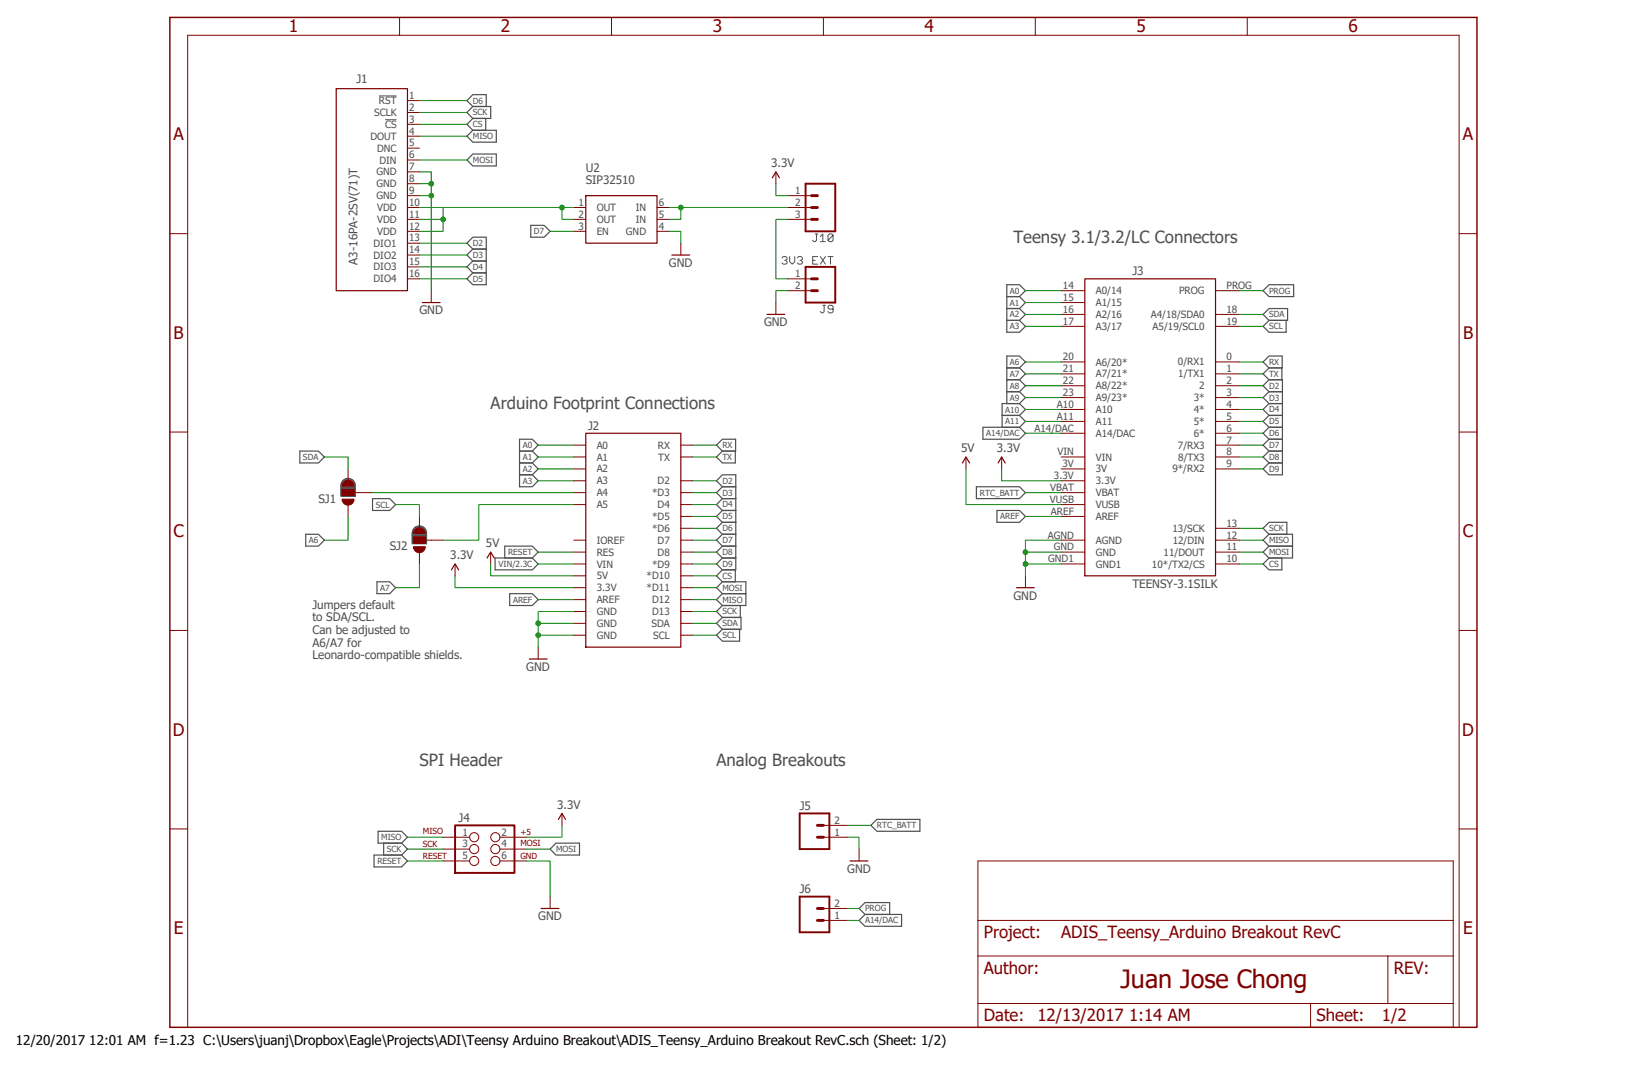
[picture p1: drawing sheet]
<svg xmlns="http://www.w3.org/2000/svg" width="432mm" height="279mm" viewBox="0 0 432 279" stroke-linecap="round" stroke-linejoin="round" font-family="sans-serif">
<path d="M43.9 4.2l344 266M387.9 4.2l-344 266" fill="none" stroke="#fff" stroke-width=".26"/>
<g fill="none" stroke="#505050" stroke-width=".26">
<path d="M99.4 25.2h4.6M101 31.4h3M205.1 67.6l.4-.3h.6l.4 .3v.4l-.4 .3h-.3M206.1 68.3l.4 .3v.4l-.4 .3h-.6l-.4-.3M207.2 67.3v1.3l.6 .7 .7-.7v-1.3M209.2 67.6l.3-.3h.7l.3 .3v.4l-.3 .3h-.4M210.2 68.3l.3 .3v.4l-.3 .3h-.7l-.3-.3M213.2 68.3h.6M213.8 61.4h.7M214.2 61.4v1.7l-.4 .3h-.3l-.3-.3M214.5 67.3h-1.3v2h1.3M215.2 62.1l.7-.7v2"/>
<path d="M215.2 67.3l1.3 2M215.2 63.4h1.3M216.5 67.3l-1.3 2M217.2 67.3h1.3M217.9 67.3v2M218.5 61.7l-1.3 1.4 .4 .3h.6l.3-.3v-1.4l-.3-.3h-.6l-.4 .3v1.4M215.9 80.1h.6M216.2 80.1v1.6l-.3 .4h-.4l-.3-.4M218.5 81.1h-.9l-.4-.3v-.4l.4-.3h.6l.3 .3v1.3l-.3 .4h-.6l-.4-.4"/>
</g>
<g fill="none" stroke="#505050" stroke-width=".32">
<path d="M122.5 35.7l1.5-1.5h6.2v3.1h-6.2zM122.5 32.6l1.5-1.5h3.4v3.1h-3.4zM124 27.9h4.7v3.2h-4.7l-1.5-1.6zM124 24.8h3.6v3.1h-3.6l-1.5-1.5zM124 40.4h6.2v3.1h-6.2l-1.5-1.5zM139.2 59.1h3.5l1.6 1.6-1.6 1.5h-3.5zM124 62.2h3.6v12.5h-3.6l-1.5-1.5 1.5-1.6h3.6h-3.6l-1.5-1.6 1.5-1.5h3.6h-3.6l-1.5-1.6 1.5-1.6h3.6h-3.6l-1.5-1.5zM264.1 74.7h3.3l1.6 1.6-1.6 1.5h-3.3h3.3l1.6 1.6-1.6 1.5h-3.3h3.3l1.6 1.6-1.6 1.6h-3.3h3.3l1.6 1.5-1.6 1.6h-3.3zM331.3 76.3l1.6-1.6h6.5v3.1h-6.5zM264.1 93.4h3.3l1.6 1.6-1.6 1.5h-3.3h3.3l1.6 1.6-1.6 1.5h-3.3h3.3l1.6 1.6-1.6 1.6h-3.3h3.3l1.6 1.5-1.6 1.6h-3.3zM331.3 85.6l1.6-1.5h4.5v3.1h-4.5zM331.3 82.5l1.6-1.6h4.9v3.2h-4.9z"/>
<path d="M331.3 95l1.6-1.6h3.5v3.1h-3.5zM331.3 98.1l1.6-1.6h3.4v3.1h-3.4zM78.7 118.3h4.8l1.6 1.6-1.6 1.6h-4.8zM136.3 115.2h3.3l1.6 1.6-1.6 1.5h-3.3h3.3l1.6 1.6-1.6 1.6h-3.3h3.3l1.6 1.5-1.6 1.6h-3.3h3.3l1.6 1.5-1.6 1.6h-3.3zM188 116.8l1.5-1.6h3.5v3.1h-3.5zM188 119.9l1.5-1.6h3.4v3.2h-3.4zM257.9 112.1h9.5l1.6 1.6-1.6 1.5h-9.5zM262.9 105.9h4.5l1.6 1.5-1.6 1.6h-4.5h4.5l1.6 1.6-1.6 1.5h-4.5zM331.3 101.2l1.6-1.6h3.5v25h-3.5l-1.6-1.6 1.6-1.5h3.5h-3.5l-1.6-1.6 1.6-1.6h3.5h-3.5l-1.6-1.5 1.6-1.6h3.5h-3.5l-1.6-1.5 1.6-1.6h3.5h-3.5l-1.6-1.5 1.6-1.6h3.5h-3.5l-1.6-1.6 1.6-1.5h3.5h-3.5l-1.6-1.6 1.6-1.5h3.5h-3.5zM89.5 130.1h3.7M89.5 129.8h3.7M89.5 129.5h3.7"/>
<path d="M89.5 129.3h3.7M89.5 129h3.7M89.5 128.7h3.7M89.5 128.4h3.7M89.5 128.1h3.7M89.5 127.9h3.7M89.5 127.6h3.7M89.5 127.3h3.7M89.5 127h3.7M89.6 126.7h3.5M89.7 126.4h3.2M89.9 126.2h2.9"/>
<path d="M89.9 126.2a1.87 1.87 0 0 1 2-.6 1.87 1.87 0 0 1 1.3 1.8v2.8h-3.7v-3.1zM90.2 125.9h2.3M90.7 125.6h1.2M97.7 130.8h4.5l1.6 1.6-1.6 1.5h-4.5zM108.1 139.9h3.8M108.2 139.6h3.7M108.2 139.3h3.6M108.3 139.1h3.4M108.5 138.8h3M108.6 138.6a1.87 1.87 0 0 1 2.1-.5 1.87 1.87 0 0 1 1.2 1.7v2.8h-3.8v-2.8zM108.7 138.5h2.6M109.1 138.2h1.8"/>
<path d="M189.5 124.6h3.5v24.9h-3.5l-1.5-1.5 1.5-1.6h3.5h-3.5l-1.5-1.6 1.5-1.5h3.5h-3.5l-1.5-1.6 1.5-1.5h3.5h-3.5l-1.5-1.6 1.5-1.6h3.5h-3.5l-1.5-1.5 1.5-1.6h3.5h-3.5l-1.5-1.5 1.5-1.6h3.5h-3.5l-1.5-1.6 1.5-1.5h3.5h-3.5l-1.5-1.6zM256.1 127.7h11.3l1.6 1.5-1.6 1.6h-11.3zM261.5 133.9h5.9l1.6 1.6-1.6 1.5h-5.9zM331.3 138.6l1.6-1.6h4.7v3.2h-4.7zM80.2 140.2h3.3l1.6 1.5-1.6 1.6h-3.3zM98.9 152.6h3.3l1.6 1.6-1.6 1.5h-3.3zM108.1 142.4h3.8M108.1 142.1h3.8M108.1 141.9h3.8M108.1 141.6h3.8M108.1 141.3h3.8M108.1 141h3.8"/>
<path d="M108.1 140.7h3.8M108.1 140.5h3.8M108.1 140.2h3.8M129.9 146.4h9.7l1.6 1.6-1.6 1.5h-9.7zM132.4 143.3h7.2l1.6 1.5-1.6 1.6h-7.2zM133.7 155.7h5.9l1.6 1.6-1.6 1.6h-5.9zM188 154.2l1.5-1.6h6.2v6.3h-6.2l-1.5-1.6 1.5-1.6h6.2h-6.2zM189.5 158.9h4.7v3.1h-4.7l-1.5-1.6zM189.5 149.5h3.4v3.1h-3.4l-1.5-1.5zM331.3 141.7l1.6-1.5h6.2v6.2h-6.2l-1.6-1.6 1.6-1.5h6.2h-6.2zM331.3 148l1.6-1.6h3.4v3.1h-3.4zM188 166.6l1.5-1.5h4.5v3.1h-4.5z"/>
<path d="M188 163.5l1.5-1.5h4.9v3.1h-4.9zM99.2 218.1h6.1l1.6 1.5-1.6 1.6h-6.1zM228.5 216.5l1.5-1.5h11.3v3.1h-11.3zM98.1 224.3h7.2l1.6 1.6-1.6 1.5h-7.2zM100.6 221.2h4.7l1.6 1.6-1.6 1.5h-4.7zM145.9 221.2h6.1v3.1h-6.1l-1.6-1.5zM225.4 238.3l1.5-1.5h6.5v3.1h-6.5zM225.4 241.5l1.5-1.6h9.6v3.1h-9.6z"/>
</g>
<path d="M284.6 73.2h34.3v77.9h-34.3zM153.7 113.7h24.9v56.1h-24.9zM266.7 154.2h4.6M138.9 172.9h4.6M142 238.3h4.6" fill="none" stroke="#800000" stroke-width=".32"/>
<g fill="none" stroke="#800000" stroke-width=".26">
<path d="M278.4 76.3h6.2M278.4 79.4h6.2M318.9 76.3h6.2M278.4 82.5h6.2M278.4 85.6h6.2M278.4 95h6.2M278.4 98.1h6.2M318.9 82.5h6.2M318.9 85.6h6.2M318.9 95h6.2M318.9 98.1h6.2M150.5 116.8h3.2"/>
<path d="M150.5 119.9h3.2M178.6 116.8h3.1M178.6 119.9h3.1M278.4 119.9h6.2M278.4 101.2h6.2M278.4 104.3h6.2M278.4 107.4h6.2M278.4 110.6h6.2M278.4 113.7h6.2M318.9 116.8h6.2M318.9 119.9h6.2M318.9 101.2h6.2"/>
<path d="M318.9 104.3h6.2M318.9 107.4h6.2M318.9 110.6h6.2M318.9 113.7h6.2M150.5 126.1h3.2M150.5 129.2h3.2M150.5 132.4h3.2M150.5 123h3.2M178.6 126.1h3.1M178.6 129.2h3.1M178.6 132.4h3.1M178.6 135.5h3.1"/>
<path d="M178.6 138.6h3.1M278.4 126.1h6.2M278.4 129.2h6.2M278.4 132.4h6.2M278.4 135.5h6.2M278.4 123h6.2M318.9 138.6h6.2M318.9 123h6.2M150.5 141.7h3.2M150.5 144.8h3.2M150.5 148h3.2M150.5 151.1h3.2"/>
<path d="M150.5 154.2h3.2M150.5 157.3h3.2M178.6 141.7h3.1M178.6 144.8h3.1M178.6 148h3.1M178.6 151.1h3.1M178.6 154.2h3.1M178.6 157.3h3.1M269 151.1v3.1M278.4 141.7h6.2M278.4 144.8h6.2M278.4 148h6.2"/>
<path d="M318.9 141.7h6.2M318.9 144.8h6.2M318.9 148h6.2M141.2 169.8v3.1M150.5 160.4h3.2M150.5 163.5h3.2M150.5 166.6h3.2M178.6 160.4h3.1M178.6 163.5h3.1M178.6 166.6h3.1M116.2 219.6h7M131.1 219.6h7"/>
<path d="M116.2 222.8h7M116.2 225.9h7M131.1 222.8h7M131.1 225.9h7M144.3 235.2v3.1"/>
<circle cx="124.4" cy="219.6" r="1.2"/>
<circle cx="129.9" cy="219.6" r="1.2"/>
<circle cx="124.4" cy="225.9" r="1.2"/>
<circle cx="124.4" cy="222.8" r="1.2"/>
<circle cx="129.9" cy="225.9" r="1.2"/>
<circle cx="129.9" cy="222.8" r="1.2"/>
</g>
<path d="M119.4 216.5h15.6v12.5h-15.6z" fill="none" stroke="#800000" stroke-width=".51"/>
<path d="M90.3 126.3a1.57 1.57 0 0 1 1.7-.2 1.57 1.57 0 0 1 .9 1.4h-3.2l.2-.7z" fill-rule="evenodd" fill="#800000"/>
<path d="M90.3 126.3a1.57 1.57 0 0 1 1.7-.2 1.57 1.57 0 0 1 .9 1.4h-3.2l.2-.7z" fill="none" stroke="#800000" stroke-width=".26"/>
<path d="M89.7 131h3.2a1.57 1.57 0 0 1-1.6 1.5 1.57 1.57 0 0 1-1.6-1.5z" fill-rule="evenodd" fill="#800000"/>
<path d="M89.7 128.5h3.2v1.5h-3.2zM89.7 131h3.2a1.57 1.57 0 0 1-1.6 1.5 1.57 1.57 0 0 1-1.6-1.5zM92.9 129.2h1.5" fill="none" stroke="#800000" stroke-width=".26"/>
<path d="M89.7 128.5h3.2v1.5h-3.2z" fill="#800000"/>
<path d="M89.7 128.5h3.2v1.5h-3.2zM89.7 128.5h.1M91.3 123v3.1M91.3 132.4v3.1M94.4 129.2h3.2" fill="none" stroke="#800000" stroke-width=".26"/>
<path d="M109 138.8a1.56 1.56 0 0 1 1.7-.2 1.56 1.56 0 0 1 .9 1.4h-3.1l.2-.8z" fill-rule="evenodd" fill="#800000"/>
<path d="M109 138.8a1.56 1.56 0 0 1 1.7-.2 1.56 1.56 0 0 1 .9 1.4h-3.1l.2-.8z" fill="none" stroke="#800000" stroke-width=".26"/>
<path d="M108.5 143.4h3.1a1.56 1.56 0 0 1-1.6 1.6 1.56 1.56 0 0 1-1.5-1.6z" fill-rule="evenodd" fill="#800000"/>
<path d="M108.5 140.9h3.1v1.6h-3.1zM108.5 143.4h3.1a1.56 1.56 0 0 1-1.6 1.6 1.56 1.56 0 0 1-1.5-1.6zM111.6 141.7h1.5" fill="none" stroke="#800000" stroke-width=".26"/>
<path d="M108.5 140.9h3.1v1.6h-3.1z" fill="#800000"/>
<g fill="none" stroke="#800000" stroke-width=".26">
<path d="M104.8 4.6v4.6M160.4 4.6v4.6M216 4.6v4.6M271.6 4.6v4.6M327.2 4.6v4.6M106.9 26.4h3.1M106.9 29.5h3.1M106.9 32.6h3.1M106.9 35.7h3.1M106.9 38.9h3.1M106.9 42h3.1M106.9 45.1h3.1"/>
<path d="M106.9 48.2h3.1M106.9 51.3h3.1M106.9 54.4h3.1M106.9 57.6h3.1M150.5 54.4h3.2M150.5 57.6h3.2M172.4 54.4h3.1M172.4 57.6h3.1M203.5 45.1v3.1M206.7 51.3h6.2M206.7 54.4h6.2M206.7 57.6h6.2"/>
<path d="M44.6 61.3h4.6M106.9 60.7h3.1M106.9 63.8h3.1M106.9 66.9h3.1M106.9 70h3.1M106.9 73.2h3.1M113.1 76.3v3.1M150.5 60.7h3.2M172.4 60.7h3.1M178.6 63.8v3.1M203.5 79.4v3.1M206.7 73.2h6.2"/>
<path d="M206.7 76.3h6.2M382.8 61.3h4.7M44.6 113.3h4.6M253.4 119.9v3.1M262.8 119.9v3.1M382.8 113.3h4.7M110 135.5v3.1M108.5 140.9h3.1v1.6h-3.1zM108.5 140.9h.1M110 144.8v3.2M113.1 141.7h3.1M119.4 148v3.1"/>
<path d="M128.7 144.8v3.2M44.6 165.4h4.6M382.8 165.4h4.7M44.6 217.5h4.6M147.4 213.4v3.1M216 219.6h6.2M216 216.5h6.2M382.8 217.5h4.7M216 238.3h6.2M225.4 222.8v3.1M216 241.5h6.2M256.5 241.5h124.7"/>
<path d="M256.5 250.8h124.7M364.1 250.8v12.5M343.8 263.3v6.2M343.8 263.3h20.3M343.8 263.3h-87.3v6.2h124.7v-6.2h-17.1M381.2 263.3v-37.4h-124.7v37.4M382.8 269.5v-260.3h-333.6v260.3"/>
</g>
<path d="M211.3 48.2h7.8v12.5h-7.8zM211.3 70h7.8v9.4h-7.8zM209.8 213.4h7.8v9.4h-7.8zM209.8 235.2h7.8v9.4h-7.8z" fill="none" stroke="#800000" stroke-width=".51"/>
<path d="M212.9 57.6h1.5M212.9 54.4h1.5M212.9 51.3h1.5M212.9 76.3h1.5M212.9 73.2h1.5M214.4 216.5h1.6M214.4 219.6h1.6M214.4 238.3h1.6M214.4 241.5h1.6" fill="none" stroke="#800000" stroke-width=".76"/>
<path d="M88.2 23.3h18.7v53h-18.7zM153.7 51.3h18.7v12.5h-18.7zM202.6 46.7l.9-1.6 1 1.6M110.8 79.4h4.7M176.3 66.9h4.6M201.2 82.5h4.7M252.5 121.5l.9-1.6 1 1.6M261.8 121.5l1-1.6 .9 1.6M118.4 149.5l1-1.5 .9 1.5M127.8 146.4l.9-1.6 1 1.6M146.5 215l.9-1.6 1 1.6M223 225.9h4.7" fill="none" stroke="#800000" stroke-width=".32"/>
<path d="M44.6 4.6h342.9v264.9h-342.9z" fill="none" stroke="#800000" stroke-width=".38"/>
<path d="M203.5 48.2v3.1h3.2M325.1 85.6h6.2M325.1 82.5h6.2M85.1 119.9h6.2v3.1M103.8 132.4h6.2v3.1M262.8 123v3.1h15.6M119.4 151.1v3.1h31.1M141.2 163.5h9.3M150.5 160.4h-9.3v9.4M181.7 166.6h6.3M181.7 163.5h6.3M147.4 216.5v3.1h-9.3" fill="none" stroke="#008000" stroke-width=".26"/>
<circle cx="141.2" cy="163.5" r=".61" fill="#008000"/>
<g fill="none" stroke="#008000" stroke-width=".26">
<path d="M141.2 166.6h9.3"/>
<circle cx="141.2" cy="163.5" r=".61"/>
</g>
<circle cx="141.2" cy="166.6" r=".61" fill="#008000"/>
<g fill="none" stroke="#008000" stroke-width=".26">
<path d="M269 148h9.4M278.4 144.8h-9.4v6.3"/>
<circle cx="141.2" cy="166.6" r=".61"/>
</g>
<circle cx="269" cy="148" r=".61" fill="#008000"/>
<g fill="none" stroke="#008000" stroke-width=".26">
<path d="M278.4 141.7h-9.4v3.1"/>
<circle cx="269" cy="148" r=".61"/>
</g>
<circle cx="269" cy="144.8" r=".61" fill="#008000"/>
<g fill="none" stroke="#008000" stroke-width=".26">
<path d="M110 45.1h3.1v3.1h-3.1M113.1 48.2v3.1h-3.1M113.1 51.3v25M222.2 219.6h3.2v3.2M138.1 225.9h6.2v9.3"/>
<circle cx="269" cy="144.8" r=".61"/>
</g>
<circle cx="113.1" cy="48.2" r=".61" fill="#008000"/>
<circle cx="113.1" cy="48.2" r=".61" fill="none" stroke="#008000" stroke-width=".26"/>
<circle cx="113.1" cy="51.3" r=".61" fill="#008000"/>
<g fill="none" stroke="#008000" stroke-width=".26">
<path d="M110 29.5h12.5M110 35.7h12.5M110 32.6h12.5M110 26.4h12.5M110 57.6h6.2v3.1h-6.2M110 54.4h6.2M110 42h12.5M150.5 54.4h-3.1v3.2h3.1M110 63.8h12.5M110 66.9h12.5M110 70h12.5M110 73.2h12.5"/>
<path d="M144.3 60.7h6.2M175.5 60.7h3.1v3.1M206.7 76.3h-3.2v3.1M269 76.3h9.4M269 79.4h9.4M325.1 76.3h6.2M269 95h9.4M269 98.1h9.4M269 82.5h9.4M269 85.6h9.4M325.1 95h6.2M325.1 98.1h6.2"/>
<path d="M141.2 119.9h9.3M141.2 116.8h9.3M181.7 116.8h6.3M181.7 119.9h6.3M269 113.7h9.4M269 107.4h9.4M269 110.6h9.4M269 101.2h9.4M269 104.3h9.4M325.1 116.8h6.2M325.1 119.9h6.2M325.1 107.4h6.2"/>
<path d="M325.1 110.6h6.2M325.1 101.2h6.2M325.1 104.3h6.2M325.1 113.7h6.2M91.3 135.5v6.2h-6.2M97.6 129.2h52.9M141.2 126.1h9.3M141.2 123h9.3M150.5 132.4h-24.9v9.3h-9.4M181.7 129.2h6.3M181.7 138.6h6.3M181.7 126.1h6.3"/>
<path d="M181.7 132.4h6.3M181.7 135.5h6.3M253.4 123v9.4h25M269 129.2h9.4M269 135.5h9.4M325.1 138.6h6.2M325.1 123h6.2M110 148v6.2h-6.2M128.7 148v3.1h21.8M141.2 157.3h9.3M141.2 148h9.3M141.2 144.8h9.3"/>
<path d="M181.7 144.8h6.3M181.7 154.2h6.3M181.7 157.3h6.3M181.7 141.7h6.3M181.7 151.1h6.3M181.7 148h6.3M325.1 144.8h6.2M325.1 141.7h6.2M325.1 148h6.2M181.7 160.4h6.3M106.9 219.6h9.3M222.2 216.5h6.3"/>
<path d="M106.9 222.8h9.3M106.9 225.9h9.3M138.1 222.8h6.2M222.2 238.3h3.2M222.2 241.5h3.2"/>
<circle cx="113.1" cy="51.3" r=".61"/>
</g>
<circle cx="116.2" cy="57.6" r=".61" fill="#008000"/>
<g fill="none" stroke="#008000" stroke-width=".26">
<path d="M147.4 54.4h-31.2v3.2"/>
<circle cx="116.2" cy="57.6" r=".61"/>
</g>
<circle cx="147.4" cy="54.4" r=".61" fill="#008000"/>
<g fill="none" stroke="#008000" stroke-width=".26">
<path d="M175.5 54.4h31.2M178.6 54.4v3.2h-3.1M206.7 57.6h-3.2v15.6h3.2"/>
<circle cx="147.4" cy="54.4" r=".61"/>
</g>
<circle cx="178.6" cy="54.4" r=".61" fill="#008000"/>
<circle cx="178.6" cy="54.4" r=".61" fill="none" stroke="#008000" stroke-width=".26"/>
<text font-size="6.6" fill="#800000" x="293.9" y="259.2">Juan Jose Chong</text>
<g font-size="4.5" fill="#800000">
<text x="75.8" y="8.5">1</text>
<text x="131.4" y="8.5">2</text>
<text x="187" y="8.5">3</text>
<text x="242.6" y="8.5">4</text>
<text x="298.2" y="8.5">5</text>
<text x="353.8" y="8.5">6</text>
<text x="45.5" y="36.9">A</text>
<text x="383.8" y="36.9">A</text>
<text x="45.6" y="88.9">B</text>
<text x="383.8" y="88.9">B</text>
<text x="45.5" y="141">C</text>
<text x="383.8" y="141">C</text>
<text x="45.4" y="193">D</text>
<text x="383.6" y="193">D</text>
<text x="45.6" y="245.1">E</text>
<text x="383.9" y="245.1">E</text>
</g>
<g font-size="4.4" fill="#505050">
<text x="265.9" y="63.8">Teensy 3.1/3.2/LC Connectors</text>
<text x="128.7" y="107.4">Arduino Footprint Connections</text>
<text x="110" y="200.9">SPI Header</text>
<text x="188" y="200.9">Analog Breakouts</text>
</g>
<g font-size="4.4" fill="#800000">
<text x="258.1" y="246.1">Project:</text>
<text x="278.4" y="246.1">ADIS_Teensy_Arduino Breakout RevC</text>
<text x="258.1" y="255.5">Author:</text>
<text x="365.6" y="255.5">REV:</text>
<text x="258.1" y="267.9">Date:</text>
<text x="272.1" y="267.9">12/13/2017 1:14 AM</text>
<text x="345.4" y="267.9">Sheet:</text>
<text x="362.5" y="267.9">1/2</text>
</g>
<text font-size="3.5" x="4.2" y="274.2">12/20/2017 12:01 AM f=1.23 C:\Users\juanj\Dropbox\Eagle\Projects\ADI\Teensy Arduino Breakout\ADIS_Teensy_Arduino Breakout RevC.sch (Sheet: 1/2)</text>
<g font-size="3.1" fill="#505050">
<text x="93.5" y="21.7">J1</text>
<text x="153.7" y="45.1">U2</text>
<text x="202.3" y="43.8">3.3V</text>
<text x="153.7" y="48.2">SIP32510</text>
<text x="93.8" y="69.4" transform="rotate(-90 93.8 69.4)">A3-16PA-2SV(71)T</text>
<text x="175.5" y="70">GND</text>
<text x="297.1" y="72.2">J3</text>
<text x="110" y="82.5">GND</text>
<text x="200.4" y="85.6">GND</text>
<text x="154.3" y="112.7">J2</text>
<text x="252.2" y="118.7">5V</text>
<text x="261.5" y="118.7">3.3V</text>
<text x="83.5" y="131.9">SJ1</text>
<text x="127.5" y="143.6">5V</text>
<text x="102.3" y="144.4">SJ2</text>
<text x="118.1" y="146.7">3.3V</text>
<text x="297.1" y="154.2">TEENSY-3.1SILK</text>
<text x="82" y="159.8">Jumpers default</text>
<text x="265.9" y="157.3">GND</text>
<text x="82" y="163">to SDA/SCL.</text>
<text x="82" y="166.3">Can be adjusted to</text>
<text x="82" y="169.6">A6/A7 for</text>
<text x="82" y="172.9">Leonardo-compatible shields.</text>
<text x="138.1" y="176">GND</text>
<text x="120.3" y="215.6">J4</text>
<text x="146.2" y="212.2">3.3V</text>
<text x="209.8" y="212.5">J5</text>
<text x="222.3" y="229">GND</text>
<text x="209.8" y="234.3">J6</text>
<text x="141.2" y="241.5">GND</text>
</g>
<g font-size="2.6" fill="#505050">
<text x="99.4" y="27.3">RST</text>
<text x="107.3" y="26">1</text>
<text x="107.3" y="29.1">2</text>
<text x="98.1" y="30.4">SCLK</text>
<text x="101" y="33.5">CS</text>
<text x="107.3" y="32.2">3</text>
<text x="107.3" y="35.3">4</text>
<text x="97.2" y="36.7">DOUT</text>
<text x="98.9" y="39.8">DNC</text>
<text x="107.3" y="38.4">5</text>
<text x="107.3" y="41.5">6</text>
<text x="98.7" y="46">GND</text>
<text x="99.5" y="42.9">DIN</text>
<text x="107.3" y="44.7">7</text>
<text x="107.3" y="47.8">8</text>
<text x="98.7" y="49.1">GND</text>
<text x="98.7" y="52.3">GND</text>
<text x="107.3" y="50.9">9</text>
<text x="107.3" y="54">10</text>
<text x="151.8" y="54">1</text>
<text x="172.8" y="54">6</text>
<text x="208.6" y="50.9">1</text>
<text x="208.6" y="54">2</text>
<text x="98.9" y="55.4">VDD</text>
<text x="98.9" y="58.5">VDD</text>
<text x="107.3" y="57.1">11</text>
<text x="151.8" y="57.1">2</text>
<text x="156.5" y="55.4">OUT</text>
<text x="156.5" y="58.5">OUT</text>
<text x="166.8" y="58.5">IN</text>
<text x="166.8" y="55.4">IN</text>
<text x="172.8" y="57.1">5</text>
<text x="208.6" y="57.1">3</text>
<text x="98" y="64.7">DIO1</text>
<text x="98.9" y="61.6">VDD</text>
<text x="107.3" y="60.2">12</text>
<text x="107.3" y="63.4">13</text>
<text x="151.8" y="60.2">3</text>
<text x="156.5" y="61.6">EN</text>
<text x="164.2" y="61.6">GND</text>
<text x="172.8" y="60.2">4</text>
<text x="98" y="67.8">DIO2</text>
<text x="98" y="71">DIO3</text>
<text x="107.3" y="66.5">14</text>
<text x="107.3" y="69.6">15</text>
<text x="98" y="74.1">DIO4</text>
<text x="107.3" y="72.7">16</text>
<text x="208.6" y="72.7">1</text>
<text x="208.6" y="75.8">2</text>
<text x="278.8" y="75.8">14</text>
<text x="287.5" y="77.2">A0/14</text>
<text x="309.3" y="77.2">PROG</text>
<text x="321.8" y="75.8">PROG</text>
<text x="278.8" y="79">15</text>
<text x="278.8" y="82.1">16</text>
<text x="287.5" y="80.3">A1/15</text>
<text x="287.5" y="83.4">A2/16</text>
<text x="301.9" y="83.4">A4/18/SDA0</text>
<text x="321.8" y="82.1">18</text>
<text x="278.8" y="85.2">17</text>
<text x="287.5" y="86.6">A3/17</text>
<text x="302.4" y="86.5">A5/19/SCL0</text>
<text x="321.8" y="85.2">19</text>
<text x="278.8" y="94.5">20</text>
<text x="287.5" y="95.9">A6/20*</text>
<text x="309" y="95.9">0/RX1</text>
<text x="321.8" y="94.5">0</text>
<text x="278.8" y="97.6">21</text>
<text x="278.8" y="100.8">22</text>
<text x="287.5" y="99">A7/21*</text>
<text x="309.1" y="99">1/TX1</text>
<text x="321.8" y="100.8">2</text>
<text x="321.8" y="97.6">1</text>
<text x="277.3" y="107">A10</text>
<text x="278.8" y="103.9">23</text>
<text x="287.5" y="102.1">A8/22*</text>
<text x="287.5" y="105.2">A9/23*</text>
<text x="313.1" y="105.2">3*</text>
<text x="314.6" y="102.1">2</text>
<text x="321.8" y="107">4</text>
<text x="321.8" y="103.9">3</text>
<text x="271.4" y="113.2">A14/DAC</text>
<text x="277.3" y="110.1">A11</text>
<text x="287.5" y="108.4">A10</text>
<text x="287.5" y="111.5">A11</text>
<text x="313.1" y="111.5">5*</text>
<text x="313.1" y="108.4">4*</text>
<text x="321.8" y="113.2">6</text>
<text x="321.8" y="110.1">5</text>
<text x="156.5" y="117.7">A0</text>
<text x="172.6" y="117.7">RX</text>
<text x="277.4" y="119.5">VIN</text>
<text x="287.5" y="114.6">A14/DAC</text>
<text x="309" y="117.7">7/RX3</text>
<text x="313.1" y="114.6">6*</text>
<text x="321.8" y="119.5">8</text>
<text x="321.8" y="116.4">7</text>
<text x="156.5" y="120.8">A1</text>
<text x="156.5" y="124">A2</text>
<text x="172.7" y="120.8">TX</text>
<text x="276.5" y="125.7">3.3V</text>
<text x="278.7" y="122.6">3V</text>
<text x="287.5" y="124">3V</text>
<text x="287.5" y="120.8">VIN</text>
<text x="307.6" y="124">9*/RX2</text>
<text x="309.1" y="120.8">8/TX3</text>
<text x="321.8" y="122.6">9</text>
<text x="156.5" y="127.1">A3</text>
<text x="156.5" y="130.2">A4</text>
<text x="171.1" y="130.2">*D3</text>
<text x="172.5" y="127.1">D2</text>
<text x="275.4" y="131.9">VUSB</text>
<text x="275.5" y="128.8">VBAT</text>
<text x="287.5" y="130.2">VBAT</text>
<text x="287.5" y="127.1">3.3V</text>
<text x="156.5" y="133.3">A5</text>
<text x="171.1" y="136.4">*D5</text>
<text x="172.5" y="133.3">D4</text>
<text x="275.7" y="135">AREF</text>
<text x="287.5" y="136.4">AREF</text>
<text x="287.5" y="133.3">VUSB</text>
<text x="156.5" y="142.7">IOREF</text>
<text x="171.1" y="139.5">*D6</text>
<text x="172.5" y="142.6">D7</text>
<text x="274.9" y="141.3">AGND</text>
<text x="287.5" y="142.7">AGND</text>
<text x="307.6" y="139.5">13/SCK</text>
<text x="307.6" y="142.6">12/DIN</text>
<text x="321.8" y="141.3">12</text>
<text x="321.8" y="138.2">13</text>
<text x="156.5" y="148.9">VIN</text>
<text x="156.5" y="145.8">RES</text>
<text x="171.1" y="148.9">*D9</text>
<text x="172.5" y="145.8">D8</text>
<text x="275" y="147.5">GND1</text>
<text x="276.4" y="144.4">GND</text>
<text x="287.5" y="148.9">GND1</text>
<text x="287.5" y="145.8">GND</text>
<text x="302.2" y="148.9">10*/TX2/CS</text>
<text x="305.3" y="145.8">11/DOUT</text>
<text x="321.8" y="147.5">10</text>
<text x="321.8" y="144.4">11</text>
<text x="156.5" y="152">5V</text>
<text x="156.5" y="155.1">3.3V</text>
<text x="169.6" y="152">*D10</text>
<text x="169.6" y="155.1">*D11</text>
<text x="156.5" y="158.2">AREF</text>
<text x="156.5" y="161.4">GND</text>
<text x="171.1" y="158.2">D12</text>
<text x="171.1" y="161.4">D13</text>
<text x="156.5" y="164.5">GND</text>
<text x="156.5" y="167.6">GND</text>
<text x="170.9" y="164.5">SDA</text>
<text x="171.4" y="167.6">SCL</text>
<text x="121.3" y="219.2">1</text>
<text x="131.6" y="219.2">2</text>
<text x="218.9" y="219.2">1</text>
<text x="218.9" y="216.1">2</text>
<text x="121.3" y="222.3">3</text>
<text x="121.3" y="225.4">5</text>
<text x="131.6" y="222.3">4</text>
<text x="131.6" y="225.4">6</text>
<text x="218.9" y="237.9">2</text>
<text x="218.9" y="241">1</text>
</g>
<g font-size="2.2" fill="#505050">
<text x="124.1" y="27.2">D6</text>
<text x="124.1" y="30.3">SCK</text>
<text x="124.1" y="33.4">CS</text>
<text x="124.1" y="36.5">MISO</text>
<text x="124.1" y="42.8">MOSI</text>
<text x="124.1" y="64.6">D2</text>
<text x="140" y="61.5">D7</text>
<text x="124.1" y="67.7">D3</text>
<text x="124.1" y="70.8">D4</text>
<text x="124.1" y="73.9">D5</text>
<text x="264.9" y="77">A0</text>
<text x="332.9" y="77">PROG</text>
<text x="264.9" y="80.2">A1</text>
<text x="264.9" y="83.3">A2</text>
<text x="332.9" y="83.3">SDA</text>
<text x="264.9" y="86.4">A3</text>
<text x="332.9" y="86.4">SCL</text>
<text x="264.9" y="95.8">A6</text>
<text x="332.9" y="95.7">RX</text>
<text x="264.9" y="102">A8</text>
<text x="264.9" y="98.9">A7</text>
<text x="332.9" y="98.9">TX</text>
<text x="332.9" y="102">D2</text>
<text x="264.9" y="105.1">A9</text>
<text x="332.9" y="105.1">D3</text>
<text x="263.7" y="108.2">A10</text>
<text x="263.7" y="111.3">A11</text>
<text x="332.9" y="108.2">D4</text>
<text x="332.9" y="111.3">D5</text>
<text x="137.1" y="117.6">A0</text>
<text x="189.5" y="117.6">RX</text>
<text x="258.7" y="114.4">A14/DAC</text>
<text x="332.9" y="114.4">D6</text>
<text x="332.9" y="117.6">D7</text>
<text x="79.5" y="120.7">SDA</text>
<text x="137.1" y="120.7">A1</text>
<text x="137.1" y="123.8">A2</text>
<text x="189.5" y="120.7">TX</text>
<text x="332.9" y="120.7">D8</text>
<text x="332.9" y="123.8">D9</text>
<text x="137.1" y="126.9">A3</text>
<text x="189.5" y="126.9">D2</text>
<text x="189.5" y="130">D3</text>
<text x="257.1" y="130">RTC_BATT</text>
<text x="98.6" y="133.2">SCL</text>
<text x="189.5" y="133.1">D4</text>
<text x="189.5" y="136.3">D5</text>
<text x="262.4" y="136.3">AREF</text>
<text x="81" y="142.5">A6</text>
<text x="189.5" y="139.4">D6</text>
<text x="189.5" y="142.5">D7</text>
<text x="332.9" y="139.4">SCK</text>
<text x="332.9" y="142.5">MISO</text>
<text x="130.8" y="148.7">VIN/2.3C</text>
<text x="133.3" y="145.6">RESET</text>
<text x="189.5" y="145.6">D8</text>
<text x="189.5" y="148.7">D9</text>
<text x="332.9" y="145.6">MOSI</text>
<text x="332.9" y="148.7">CS</text>
<text x="99.7" y="155">A7</text>
<text x="189.5" y="155">MOSI</text>
<text x="189.5" y="151.8">CS</text>
<text x="134.6" y="158.1">AREF</text>
<text x="189.5" y="161.2">SCK</text>
<text x="189.5" y="158.1">MISO</text>
<text x="189.5" y="167.4">SCL</text>
<text x="189.5" y="164.3">SDA</text>
<text x="100" y="220.4">MISO</text>
<text x="230" y="217.3">RTC_BATT</text>
<text x="99" y="226.7">RESET</text>
<text x="101.5" y="223.5">SCK</text>
<text x="145.9" y="223.5">MOSI</text>
<text x="226.9" y="239.1">PROG</text>
<text x="226.9" y="242.3">A14/DAC</text>
</g>
<g font-size="2.2" fill="#800000">
<text x="111" y="218.7">MISO</text>
<text x="136.5" y="222">MOSI</text>
<text x="136.5" y="219">+5</text>
<text x="111" y="225.3">RESET</text>
<text x="111" y="222.1">SCK</text>
<text x="136.5" y="225.3">GND</text>
</g>
</svg>
